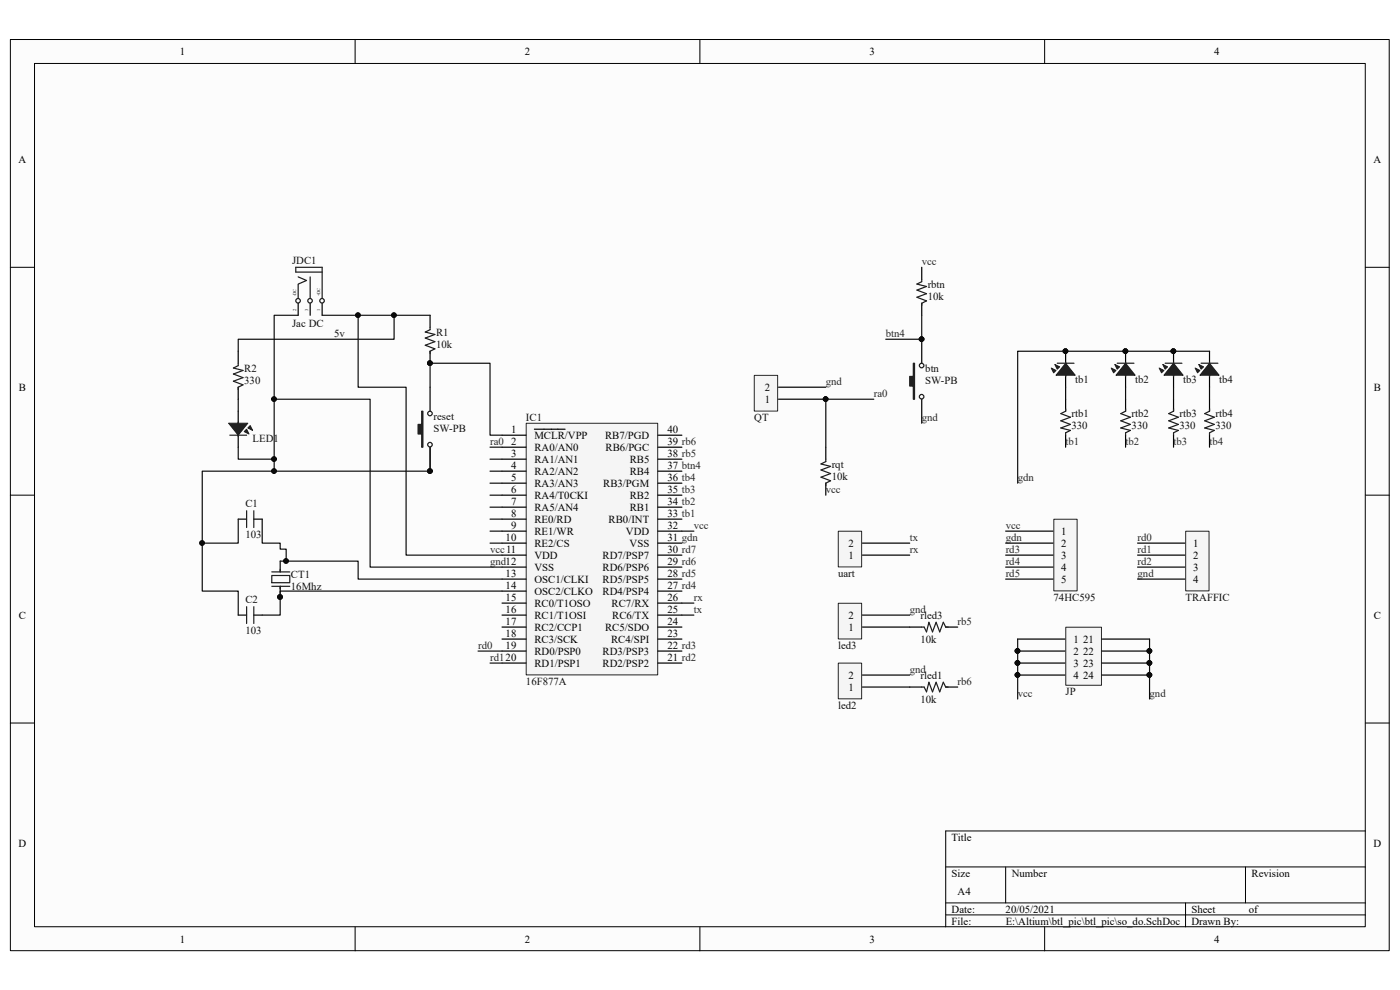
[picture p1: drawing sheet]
<svg xmlns="http://www.w3.org/2000/svg" width="297mm" height="210mm" viewBox="0 0 297 210" stroke-linecap="round" stroke-linejoin="round" font-family="sans-serif">
<path d="M2.2 8.4h292.5v193.3h-292.5z" fill="#fcfcfc"/>
<path d="M2.2 8.4h292.5v193.3h-292.5z" fill="none" stroke="#000" stroke-width=".21"/>
<path d="M7.4 13.5h282.2v183.1h-282.2z" fill="#fcfcfc"/>
<g fill="none" stroke="#000" stroke-width=".21">
<path d="M7.3 13.5h282.3v183.1h-282.3zM75.3 8.4v5.1M148.5 8.4v5.1M221.6 8.4v5.1M2.2 56.7h5.1M289.7 56.7h5.1M2.2 105h5.1M289.7 105h5.1M2.2 153.4h5.1M289.7 153.4h5.1M289.7 176.3h-89.1v20.3M75.3 196.6v5.1"/>
<path d="M148.5 196.6v5.1M200.6 183.9h89.1M200.6 191.5h89.1M200.6 194.1h89.1M213.4 183.9v7.6M221.6 196.6v5.1M251.5 191.5v5.1M264.2 183.9v7.6"/>
</g>
<path d="M111.7 89.8h27.8v53.4h-27.8z" fill="#f5f5f5"/>
<path d="M111.6 89.8h27.9v53.4h-27.9z" fill="none" stroke="#262626" stroke-width=".21"/>
<g fill="none" stroke="#000" stroke-width=".25">
<path d="M63.3 64.3v2.6M65.8 64.3v2.6M68.3 64.3v2.6M91.2 66.9v2.5M91.2 74.5v2.6M106.5 92.3h5.1M106.5 94.9h5.1M106.5 97.4h5.1M106.5 100h5.1M113.4 91.1h6.5M139.6 92.3h5.1M139.6 94.9h5.1"/>
<path d="M139.6 97.4h5.1M139.6 100h5.1M106.5 102.5h5.1M106.5 105h5.1M106.5 107.6h5.1M106.5 110.1h5.1M106.5 112.7h5.1M106.5 115.2h5.1M106.5 117.8h5.1M139.6 102.5h5.1M139.6 105h5.1M139.6 107.6h5.1"/>
<path d="M139.6 110.1h5.1M139.6 112.7h5.1M139.6 115.2h5.1M139.6 117.8h5.1M106.5 120.3h5.1M106.5 122.9h5.1M106.5 125.4h5.1M106.5 127.9h5.1M106.5 130.5h5.1M106.5 133h5.1M106.5 135.6h5.1M106.5 138.1h5.1"/>
<path d="M139.6 120.3h5.1M139.6 122.9h5.1M139.6 125.4h5.1M139.6 127.9h5.1M139.6 130.5h5.1M139.6 133h5.1M139.6 135.6h5.1M139.6 138.1h5.1M106.5 140.7h5.1M139.6 140.7h5.1"/>
</g>
<g fill="none" stroke="#1c1c1c" stroke-width=".25">
<path d="M63.3 58.7l1.7 .8-1.7 .8v3M65.8 58.7v4.6M68.3 57.7h-5.6v-1h5.6v6.6M91.2 69.4v.5l-1 .5 2.1 .6-2.1 .7 2.1 .8-2.1 .7 2.1 .8-1.1 .5v.5"/>
<circle cx="63.2" cy="63.8" r=".48"/>
<circle cx="65.8" cy="63.8" r=".48"/>
<circle cx="68.3" cy="63.8" r=".48"/>
</g>
<circle cx="91.2" cy="77" r=".49" fill="#0e0e0e" stroke="#0e0e0e" stroke-width=".21"/>
<path d="M53.1 90.3l.5 1-1-.5z" fill="#1c1c1c"/>
<path d="M53.1 90.3l.5 1-1-.5z" fill="none" stroke="#1c1c1c" stroke-width=".21"/>
<path d="M51.8 91.6l.5-.5 .5 1z" fill="#1c1c1c"/>
<path d="M51.8 91.6l.5-.5 .5 1z" fill="none" stroke="#1c1c1c" stroke-width=".21"/>
<path d="M48.5 89.8h4.1l-2.1 2.5z" fill="#1c1c1c"/>
<path d="M48.5 89.8h4.1l-2.1 2.5z" fill="none" stroke="#1c1c1c" stroke-width=".21"/>
<g fill="none" stroke="#1c1c1c" stroke-width=".25">
<path d="M50.5 77.1v.5l-1 .5 2.1 .5-2.1 .7 2.1 .8-2.1 .8 2.1 .7-1.1 .5v.6M48.8 92.3h3.5M50.5 89.5v.8M50.5 92.1v.5M226.1 86.7v.5l-1 .5 2 .8-2 .8 2 .7-2 .8 2 .5-1 .5v.5M52.3 108.3v3.6M53.8 108.3v3.6M52.3 128.7v3.6M53.8 128.7v3.6M57.7 122.1h3.8v1.5h-3.8zM57.7 124.4h3.8M57.7 121.3h3.8"/>
<path d="M59.4 120.8v.5M59.4 124.4v.5"/>
</g>
<path d="M50.5 74.5v2.6M50.5 82.1v2.6M50.5 87.2v2.6M50.5 92.3v2.6M226.1 84.7v2.5M226.1 92.3v2.6M50.5 110.1h1.8M53.8 110.1h1.8M59.4 119v2.3M50.5 130.5h1.8M53.8 130.5h1.8M59.4 124.4v2.3" fill="none" stroke="#000" stroke-width=".25"/>
<circle cx="59.4" cy="126.6" r=".49" fill="#0e0e0e" stroke="#0e0e0e" stroke-width=".21"/>
<path d="M223 78.1l1 .5-.5 .5z" fill="#1c1c1c"/>
<path d="M223 78.1l1 .5-.5 .5z" fill="none" stroke="#1c1c1c" stroke-width=".21"/>
<path d="M223.8 77.3l1 .5-.5 .5z" fill="#1c1c1c"/>
<path d="M223.8 77.3l1 .5-.5 .5z" fill="none" stroke="#1c1c1c" stroke-width=".21"/>
<path d="M226.1 77.1l2 2.5h-4.1z" fill="#1c1c1c"/>
<path d="M226.1 77.1l2 2.5h-4.1z" fill="none" stroke="#1c1c1c" stroke-width=".21"/>
<path d="M224.3 77.1h3.6M226.1 76.8v.5M226.1 79.1v.8M238.8 86.7v.5l-1 .5 2 .8-2 .8 2 .7-2 .8 2 .5-1 .5v.5" fill="none" stroke="#1c1c1c" stroke-width=".25"/>
<path d="M226.1 74.5v2.6M226.1 79.6v2.5M238.8 84.7v2.5M238.8 92.3v2.6" fill="none" stroke="#000" stroke-width=".25"/>
<circle cx="226" cy="74.5" r=".49" fill="#0e0e0e" stroke="#0e0e0e" stroke-width=".21"/>
<path d="M235.7 78.1l1.1 .5-.6 .5z" fill="#1c1c1c"/>
<path d="M235.7 78.1l1.1 .5-.6 .5z" fill="none" stroke="#1c1c1c" stroke-width=".21"/>
<path d="M236.5 77.3l1 .5-.5 .5z" fill="#1c1c1c"/>
<path d="M236.5 77.3l1 .5-.5 .5z" fill="none" stroke="#1c1c1c" stroke-width=".21"/>
<path d="M238.8 77.1l2 2.5h-4z" fill="#1c1c1c"/>
<path d="M238.8 77.1l2 2.5h-4z" fill="none" stroke="#1c1c1c" stroke-width=".21"/>
<path d="M237 77.1h3.6M238.8 76.8v.5M238.8 79.1v.8M249 86.7v.5l-1 .5 2 .8-2 .8 2 .7-2 .8 2 .5-1 .5v.5" fill="none" stroke="#1c1c1c" stroke-width=".25"/>
<path d="M238.8 74.5v2.6M238.8 79.6v2.5M249 84.7v2.5M249 92.3v2.6" fill="none" stroke="#000" stroke-width=".25"/>
<circle cx="238.8" cy="74.5" r=".49" fill="#0e0e0e" stroke="#0e0e0e" stroke-width=".21"/>
<path d="M245.9 78.1l1 .5-.5 .5z" fill="#1c1c1c"/>
<path d="M245.9 78.1l1 .5-.5 .5z" fill="none" stroke="#1c1c1c" stroke-width=".21"/>
<path d="M246.7 77.3l1 .5-.5 .5z" fill="#1c1c1c"/>
<path d="M246.7 77.3l1 .5-.5 .5z" fill="none" stroke="#1c1c1c" stroke-width=".21"/>
<path d="M249 77.1l2 2.5h-4.1z" fill="#1c1c1c"/>
<path d="M249 77.1l2 2.5h-4.1z" fill="none" stroke="#1c1c1c" stroke-width=".21"/>
<path d="M247.2 77.1h3.5M249 76.8v.5M249 79.1v.8M256.6 86.7v.5l-1 .5 2 .8-2 .8 2 .7-2 .8 2 .5-1 .5v.5" fill="none" stroke="#1c1c1c" stroke-width=".25"/>
<path d="M249 74.5v2.6M249 79.6v2.5M256.6 84.7v2.5M256.6 92.3v2.6" fill="none" stroke="#000" stroke-width=".25"/>
<circle cx="248.9" cy="74.5" r=".49" fill="#0e0e0e" stroke="#0e0e0e" stroke-width=".21"/>
<path d="M253.5 78.1l1.1 .5-.5 .5z" fill="#1c1c1c"/>
<path d="M253.5 78.1l1.1 .5-.5 .5z" fill="none" stroke="#1c1c1c" stroke-width=".21"/>
<path d="M254.3 77.3l1 .5-.5 .5z" fill="#1c1c1c"/>
<path d="M254.3 77.3l1 .5-.5 .5z" fill="none" stroke="#1c1c1c" stroke-width=".21"/>
<path d="M256.6 77.1l2 2.5h-4z" fill="#1c1c1c"/>
<path d="M256.6 77.1l2 2.5h-4z" fill="none" stroke="#1c1c1c" stroke-width=".21"/>
<path d="M254.8 77.1h3.6M256.6 76.8v.5M256.6 79.1v.8" fill="none" stroke="#1c1c1c" stroke-width=".25"/>
<path d="M256.6 74.5v2.6M256.6 79.6v2.5" fill="none" stroke="#000" stroke-width=".25"/>
<path d="M223.6 110.2h4.9v15.1h-4.9z" fill="#f5f5f5"/>
<path d="M223.6 110.2h4.9v15.1h-4.9z" fill="none" stroke="#262626" stroke-width=".21"/>
<path d="M213.4 112.7h10M213.4 115.2h10M213.4 117.8h10M213.4 120.3h10M213.4 122.9h10" fill="none" stroke="#000" stroke-width=".25"/>
<path d="M251.6 112.7h4.9v12.6h-4.9z" fill="#f5f5f5"/>
<path d="M251.5 112.7h5v12.6h-5z" fill="none" stroke="#262626" stroke-width=".21"/>
<path d="M241.3 115.2h10.1M241.3 117.8h10.1M241.3 120.3h10.1M241.3 122.9h10.1" fill="none" stroke="#000" stroke-width=".25"/>
<path d="M226.1 133.1h7.6v12.3h-7.6z" fill="#f5f5f5"/>
<path d="M226.1 133.1h7.6v12.3h-7.6z" fill="none" stroke="#262626" stroke-width=".21"/>
<path d="M215.9 135.6h10M215.9 138.1h10M233.9 135.6h10M233.9 138.1h10M215.9 140.7h10M215.9 143.2h10M233.9 140.7h10M233.9 143.2h10" fill="none" stroke="#000" stroke-width=".25"/>
<g fill="#0e0e0e" stroke="#0e0e0e" stroke-width=".21">
<circle cx="215.9" cy="138.1" r=".49"/>
<circle cx="215.9" cy="140.6" r=".49"/>
<circle cx="215.9" cy="143.2" r=".49"/>
<circle cx="243.8" cy="138.1" r=".49"/>
<circle cx="243.8" cy="140.6" r=".49"/>
<circle cx="243.8" cy="143.2" r=".49"/>
</g>
<path d="M160.1 79.7h4.9v7.5h-4.9z" fill="#f5f5f5"/>
<path d="M160 79.6h5v7.6h-5z" fill="none" stroke="#262626" stroke-width=".21"/>
<path d="M91.2 82.1v5.1M91.2 94.9v5.1M165.2 84.7h10M165.2 82.1h10M175.2 94.9v2.5M175.2 102.5v2.5" fill="none" stroke="#000" stroke-width=".25"/>
<g fill="#0e0e0e" stroke="#0e0e0e" stroke-width=".21">
<circle cx="175.2" cy="84.7" r=".49"/>
<circle cx="91.2" cy="99.9" r=".49"/>
</g>
<path d="M175.2 97.4v.5l-1 .5 2 .5-2 .8 2 .8-2 .7 2 .8-1 .5v.5" fill="none" stroke="#1c1c1c" stroke-width=".25"/>
<path d="M89.5 87.2h.2v7.7h-.2v-2.8h-.8v-2.1h.8z" fill-rule="evenodd" fill="#1c1c1c"/>
<g fill="none" stroke="#1c1c1c" stroke-width=".25">
<path d="M89.5 87.2h.2v7.7h-.2v-2.8h-.8v-2.1h.8z"/>
<circle cx="91.2" cy="94.3" r=".48"/>
<circle cx="91.2" cy="87.7" r=".48"/>
</g>
<g fill="#0e0e0e" stroke="#0e0e0e" stroke-width=".21">
<circle cx="91.2" cy="99.9" r=".49"/>
<circle cx="195.5" cy="71.9" r=".49"/>
</g>
<path d="M195.5 72v5.1M195.5 84.7v5.1" fill="none" stroke="#000" stroke-width=".25"/>
<path d="M193.8 77.1h.2v7.6h-.2v-2.8h-.8v-2h.8z" fill-rule="evenodd" fill="#1c1c1c"/>
<g fill="none" stroke="#1c1c1c" stroke-width=".25">
<path d="M195.5 59.2v.6l-1 .5 2.1 .5-2.1 .7 2.1 .8-2.1 .8 2.1 .7-1.1 .5v.5M193.8 77.1h.2v7.6h-.2v-2.8h-.8v-2h.8z"/>
<circle cx="195.5" cy="77.5" r=".48"/>
<circle cx="195.5" cy="84.2" r=".48"/>
</g>
<circle cx="195.5" cy="71.9" r=".49" fill="#0e0e0e" stroke="#0e0e0e" stroke-width=".21"/>
<path d="M195.5 56.7v2.5M195.5 64.3v2.6" fill="none" stroke="#000" stroke-width=".25"/>
<path d="M177.9 112.7h4.9v7.6h-4.9z" fill="#f5f5f5"/>
<path d="M177.8 112.7h5v7.6h-5z" fill="none" stroke="#262626" stroke-width=".21"/>
<path d="M183 117.8h10M183 115.2h10" fill="none" stroke="#000" stroke-width=".25"/>
<path d="M177.9 128h4.9v7.6h-4.9z" fill="#f5f5f5"/>
<path d="M177.8 128h5v7.6h-5z" fill="none" stroke="#262626" stroke-width=".21"/>
<path d="M183 133h10M183 130.5h10" fill="none" stroke="#000" stroke-width=".25"/>
<path d="M177.9 140.7h4.9v7.6h-4.9z" fill="#f5f5f5"/>
<path d="M177.8 140.7h5v7.6h-5z" fill="none" stroke="#262626" stroke-width=".21"/>
<path d="M193 133h2.5M200.6 133h2.6M183 145.7h12.5M183 143.2h10M200.6 145.7h2.6" fill="none" stroke="#000" stroke-width=".25"/>
<path d="M195.5 133h.6l.5 1 .5-2 .7 2 .8-2 .8 2 .7-2 .5 1h.5M195.5 145.7h.6l.5 1.1 .5-2.1 .7 2.1 .8-2.1 .8 2.1 .7-2.1 .5 1h.5" fill="none" stroke="#1c1c1c" stroke-width=".25"/>
<g fill="none" stroke="#0e0e0e" stroke-width=".25">
<path d="M63.3 66.9h-5.1v33.1M68.3 66.9h22.9M76 66.9v15.2h10.2v35.7h20.3M83.6 66.9v5.1h-33.1v2.5M195.5 66.9v5.1h-7.6M256.6 74.5h-40.7v28M50.5 94.9v2.5h7.7M50.5 84.7v2.5M58.2 84.7h20.3v35.6h28M91.2 82.1v-5h12.8v15.2h2.5M91.2 94.9v5.1h-48.3v15.2M104 94.9h2.5"/>
<path d="M104 97.4h2.5M104 100h2.5M185.4 84.7h-10.2v10.2M226.1 82.1v2.6M238.8 82.1v2.6M249 82.1v2.6M256.6 82.1v2.6M50.5 110.1v5.1h-7.6v10.2h7.6v5.1M55.6 110.1v5.1h3.8v1.3h1.3v2.5h-1.3M60.7 119h15.3v3.9h30.5M104 102.5h2.5M104 105h2.5"/>
<path d="M104 107.6h2.5M104 110.1h2.5M104 112.7h2.5M104 115.2h2.5M144.7 112.7h2.5M101.4 138.1h5.1M106.5 125.4h-47.1v5.1h-3.8M144.7 127.9h2.5M144.7 130.5h2.5M215.9 135.6v12.7M243.9 135.6v12.7M104 140.7h2.5"/>
</g>
<g fill="#0e0e0e" stroke="#0e0e0e" stroke-width=".21">
<circle cx="58.1" cy="97.4" r=".49"/>
<circle cx="83.6" cy="66.9" r=".49"/>
<circle cx="75.9" cy="66.9" r=".49"/>
<circle cx="58.1" cy="84.7" r=".49"/>
<circle cx="58.1" cy="99.9" r=".49"/>
<circle cx="215.9" cy="143.2" r=".49"/>
<circle cx="215.9" cy="140.6" r=".49"/>
<circle cx="215.9" cy="138.1" r=".49"/>
<circle cx="243.8" cy="138.1" r=".49"/>
<circle cx="243.8" cy="140.6" r=".49"/>
<circle cx="243.8" cy="143.2" r=".49"/>
<circle cx="226" cy="74.5" r=".49"/>
<circle cx="238.8" cy="74.5" r=".49"/>
<circle cx="248.9" cy="74.5" r=".49"/>
<circle cx="175.2" cy="84.7" r=".49"/>
<circle cx="91.2" cy="77" r=".49"/>
<circle cx="42.9" cy="115.2" r=".49"/>
<circle cx="91.2" cy="99.9" r=".49"/>
<circle cx="195.5" cy="71.9" r=".49"/>
<circle cx="60.7" cy="119" r=".49"/>
<circle cx="59.4" cy="126.6" r=".49"/>
</g>
<g font-size="2.3">
<text x="38.2" y="11.7">1</text>
<text x="111.3" y="11.7">2</text>
<text x="184.5" y="11.7">3</text>
<text x="257.6" y="11.7">4</text>
<text x="3.9" y="34.6">A</text>
<text x="291.4" y="34.6">A</text>
<text x="4" y="82.9">B</text>
<text x="162.3" y="82.9">2</text>
<text x="291.5" y="82.9">B</text>
<text x="162.3" y="85.5">1</text>
<text x="108.4" y="91.8">1</text>
<text x="108.4" y="94.4">2</text>
<text x="113.4" y="93.1">MCLR/VPP</text>
<text x="113.4" y="95.6">RA0/AN0</text>
<text x="128.4" y="93.1">RB7/PGD</text>
<text x="128.5" y="95.6">RB6/PGC</text>
<text x="141.6" y="94.4">39 rb6</text>
<text x="141.6" y="91.8">40</text>
<text x="108.4" y="96.9">3</text>
<text x="108.4" y="99.4">4</text>
<text x="108.4" y="102">5</text>
<text x="113.4" y="98.2">RA1/AN1</text>
<text x="113.4" y="100.7">RA2/AN2</text>
<text x="133.6" y="100.7">RB4</text>
<text x="133.6" y="98.2">RB5</text>
<text x="141.6" y="102">36 tb4</text>
<text x="141.6" y="99.4">37 btn4</text>
<text x="141.6" y="96.9">38 rb5</text>
<text x="108.4" y="104.6">6</text>
<text x="108.4" y="107.1">7</text>
<text x="113.4" y="103.3">RA3/AN3</text>
<text x="113.4" y="105.8">RA4/T0CKI</text>
<text x="128" y="103.3">RB3/PGM</text>
<text x="133.6" y="105.8">RB2</text>
<text x="141.6" y="107.1">34 tb2</text>
<text x="141.6" y="104.6">35 tb3</text>
<text x="108.4" y="109.6">8</text>
<text x="108.4" y="112.2">9</text>
<text x="113.4" y="108.4">RA5/AN4</text>
<text x="113.4" y="110.9">RE0/RD</text>
<text x="113.4" y="113.5">RE1/WR</text>
<text x="129.1" y="110.9">RB0/INT</text>
<text x="132.8" y="113.5">VDD</text>
<text x="133.6" y="108.4">RB1</text>
<text x="141.6" y="112.2">32</text>
<text x="141.6" y="109.6">33 tb1</text>
<text x="225.1" y="113.5">1</text>
<text x="107.3" y="114.7">10</text>
<text x="113.4" y="116">RE2/CS</text>
<text x="113.4" y="118.5">VDD</text>
<text x="127.8" y="118.5">RD7/PSP7</text>
<text x="133.6" y="116">VSS</text>
<text x="141.6" y="119.8">29 rd6</text>
<text x="141.6" y="117.3">30 rd7</text>
<text x="141.6" y="114.7">31 gdn</text>
<text x="180" y="118.5">1</text>
<text x="180" y="116">2</text>
<text x="225.1" y="116">2</text>
<text x="225.1" y="118.5">3</text>
<text x="253.2" y="116">1</text>
<text x="253.2" y="118.5">2</text>
<text x="107.3" y="122.3">13</text>
<text x="107.3" y="124.9">14</text>
<text x="113.4" y="121.1">VSS</text>
<text x="113.4" y="123.6">OSC1/CLKI</text>
<text x="127.8" y="123.6">RD5/PSP5</text>
<text x="127.8" y="121.1">RD6/PSP6</text>
<text x="141.6" y="124.9">27 rd4</text>
<text x="141.6" y="122.3">28 rd5</text>
<text x="225.1" y="121.1">4</text>
<text x="225.1" y="123.6">5</text>
<text x="253.2" y="121.1">3</text>
<text x="253.2" y="123.6">4</text>
<text x="4" y="131.3">C</text>
<text x="107.3" y="127.4">15</text>
<text x="107.3" y="130">16</text>
<text x="113.4" y="126.2">OSC2/CLKO</text>
<text x="113.4" y="128.7">RC0/T1OSO</text>
<text x="113.4" y="131.3">RC1/T1OSI</text>
<text x="127.8" y="126.2">RD4/PSP4</text>
<text x="129.8" y="128.7">RC7/RX</text>
<text x="129.9" y="131.3">RC6/TX</text>
<text x="141.6" y="130">25</text>
<text x="141.6" y="127.4">26</text>
<text x="180" y="131.3">2</text>
<text x="291.5" y="131.3">C</text>
<text x="107.3" y="132.5">17</text>
<text x="107.3" y="135.1">18</text>
<text x="107.3" y="137.6">19</text>
<text x="113.4" y="133.8">RC2/CCP1</text>
<text x="113.4" y="136.4">RC3/SCK</text>
<text x="128.4" y="133.8">RC5/SDO</text>
<text x="129.6" y="136.4">RC4/SPI</text>
<text x="141.6" y="137.6">22 rd3</text>
<text x="141.6" y="135.1">23</text>
<text x="141.6" y="132.5">24</text>
<text x="180" y="133.8">1</text>
<text x="227.7" y="136.4">1</text>
<text x="229.8" y="136.4">21</text>
<text x="113.4" y="138.9">RD0/PSP0</text>
<text x="113.4" y="141.4">RD1/PSP1</text>
<text x="127.8" y="141.4">RD2/PSP2</text>
<text x="127.8" y="138.9">RD3/PSP3</text>
<text x="141.6" y="140.2">21 rd2</text>
<text x="180" y="144">2</text>
<text x="227.7" y="138.9">2</text>
<text x="227.7" y="141.4">3</text>
<text x="227.7" y="144">4</text>
<text x="229.8" y="138.9">22</text>
<text x="229.8" y="141.4">23</text>
<text x="229.8" y="144">24</text>
<text x="180" y="146.5">1</text>
<text x="3.9" y="179.6">D</text>
<text x="201.9" y="178.3">Title</text>
<text x="291.4" y="179.6">D</text>
<text x="201.9" y="186">Size</text>
<text x="214.6" y="186">Number</text>
<text x="265.5" y="186">Revision</text>
<text x="203.2" y="189.8">A4</text>
<text x="201.9" y="193.6">Date:</text>
<text x="201.9" y="196.1">File:</text>
<text x="213.3" y="193.6">20/05/2021</text>
<text x="213.4" y="196.1">E:\Altium\btl_pic\btl_pic\so_do.SchDoc</text>
<text x="252.8" y="193.6">Sheet</text>
<text x="252.8" y="196.1">Drawn By:</text>
<text x="265" y="193.6">of</text>
<text x="38.2" y="199.9">1</text>
<text x="111.3" y="199.9">2</text>
<text x="184.5" y="199.9">3</text>
<text x="257.6" y="199.9">4</text>
</g>
<g font-size="2.3" fill="#0e0e0e">
<text x="62" y="56">JDC1</text>
<text x="196.8" y="61">rbtn</text>
<text x="196.8" y="63.6">10k</text>
<text x="62" y="69.4">Jac DC</text>
<text x="70.9" y="71.5">5v</text>
<text x="92.5" y="71.2">R1</text>
<text x="92.5" y="73.7">10k</text>
<text x="51.8" y="78.9">R2</text>
<text x="51.8" y="81.4">330</text>
<text x="196.3" y="78.9">btn</text>
<text x="196.3" y="81.4">SW-PB</text>
<text x="228.1" y="81.2">tb1</text>
<text x="240.8" y="81.2">tb2</text>
<text x="251" y="81.2">tb3</text>
<text x="258.6" y="81.2">tb4</text>
<text x="92" y="89">reset</text>
<text x="111.6" y="89.3">IC1</text>
<text x="160" y="89.3">QT</text>
<text x="227.3" y="88.5">rtb1</text>
<text x="240.1" y="88.5">rtb2</text>
<text x="250.2" y="88.5">rtb3</text>
<text x="257.9" y="88.5">rtb4</text>
<text x="53.6" y="93.9">LED1</text>
<text x="92" y="91.6">SW-PB</text>
<text x="227.3" y="91.1">330</text>
<text x="240.1" y="91.1">330</text>
<text x="250.2" y="91.1">330</text>
<text x="257.9" y="91.1">330</text>
<text x="176.4" y="99.2">rqt</text>
<text x="176.4" y="101.7">10k</text>
<text x="52.1" y="107.6">C1</text>
<text x="52.1" y="114.2">103</text>
<text x="61.7" y="122.6">CT1</text>
<text x="61.7" y="125.1">16Mhz</text>
<text x="177.8" y="122.3">uart</text>
<text x="52.1" y="127.9">C2</text>
<text x="195.3" y="131.3">rled3</text>
<text x="223.5" y="127.4">74HC595</text>
<text x="251.5" y="127.4">TRAFFIC</text>
<text x="52.1" y="134.6">103</text>
<text x="177.8" y="137.6">led3</text>
<text x="195.3" y="136.4">10k</text>
<text x="195.3" y="144">rled1</text>
<text x="111.6" y="145.2">16F877A</text>
<text x="195.3" y="149.1">10k</text>
<text x="226.1" y="147.5">JP</text>
<text x="177.8" y="150.3">led2</text>
</g>
<g font-size="2.3" fill="#262626">
<text x="195.5" y="56.2">vcc</text>
<text x="187.9" y="71.5">btn4</text>
<text x="175.2" y="81.7">gnd</text>
<text x="185.4" y="84.2">ra0</text>
<text x="195.5" y="89.3">gnd</text>
<text x="104" y="94.4">ra0</text>
<text x="226.1" y="94.4">tb1</text>
<text x="238.8" y="94.4">tb2</text>
<text x="249" y="94.4">tb3</text>
<text x="256.6" y="94.4">tb4</text>
<text x="215.9" y="102">gdn</text>
<text x="175.2" y="104.6">vcc</text>
<text x="147.2" y="112.2">vcc</text>
<text x="213.4" y="112.2">vcc</text>
<text x="104" y="117.3">vcc11</text>
<text x="104" y="119.8">gnd12</text>
<text x="193" y="117.3">rx</text>
<text x="193" y="114.7">tx</text>
<text x="213.4" y="114.7">gdn</text>
<text x="213.4" y="117.3">rd3</text>
<text x="213.4" y="119.8">rd4</text>
<text x="241.3" y="114.7">rd0</text>
<text x="241.3" y="117.3">rd1</text>
<text x="241.3" y="119.8">rd2</text>
<text x="213.4" y="122.3">rd5</text>
<text x="241.3" y="122.3">gnd</text>
<text x="147.2" y="127.4">rx</text>
<text x="147.2" y="130">tx</text>
<text x="193" y="130">gnd</text>
<text x="101.4" y="137.6">rd0</text>
<text x="203.2" y="132.5">rb5</text>
<text x="104" y="140.2">rd120</text>
<text x="193" y="142.7">gnd</text>
<text x="203.2" y="145.2">rb6</text>
<text x="215.9" y="147.8">vcc</text>
<text x="243.9" y="147.8">gnd</text>
</g>
<g font-size=".9" fill="#0e0e0e">
<text x="62.8" y="65.9" transform="rotate(-90 62.8 65.9)">2</text>
<text x="62.8" y="62.8" transform="rotate(-90 62.8 62.8)">-DC</text>
<text x="65.4" y="65.9" transform="rotate(-90 65.4 65.9)">3</text>
<text x="67.9" y="65.9" transform="rotate(-90 67.9 65.9)">1</text>
<text x="67.9" y="62.8" transform="rotate(-90 67.9 62.8)">+DC</text>
</g>
</svg>
